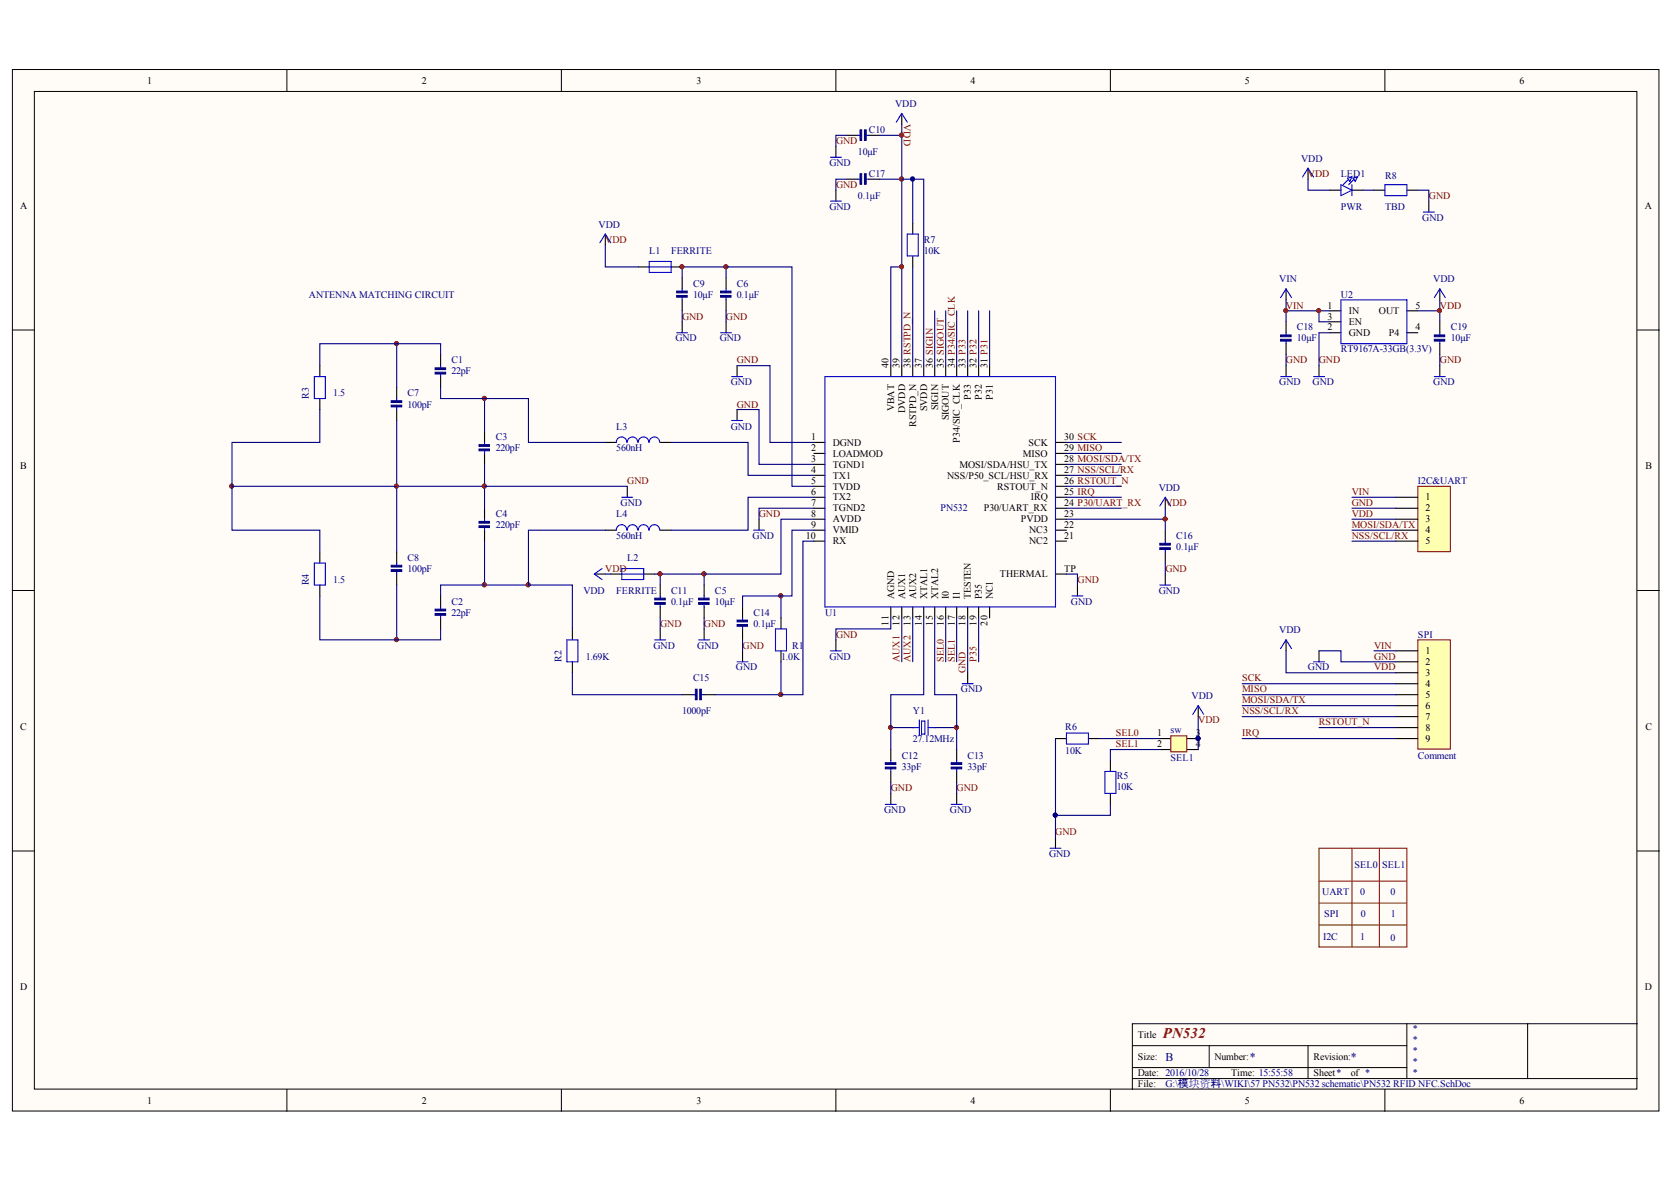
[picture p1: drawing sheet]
<svg xmlns="http://www.w3.org/2000/svg" width="297mm" height="210mm" viewBox="0 0 297 210" stroke-linecap="round" stroke-linejoin="round" font-family="sans-serif">
<g fill="#fffcf8" stroke="#000" stroke-width=".18">
<path d="M2.2 12.3h292.2v184.8h-292.2z"/>
<path d="M6.1 16.2h284.4v177h-284.4z"/>
</g>
<g fill="none" stroke="#000" stroke-width=".18">
<path d="M50.9 12.3v3.9M99.6 12.3v3.9M148.3 12.3v3.9M197 12.3v3.9M245.7 12.3v3.9M2.2 58.6h3.9M290.5 58.6h3.9M2.2 104.8h3.9M290.5 104.8h3.9M2.2 151h3.9M290.5 151h3.9M50.9 193.3v3.9"/>
<path d="M99.6 193.3v3.9M148.3 193.3v3.9M197 193.3v3.9M200.9 185.5h48.7M200.9 191.4h89.6M200.9 189.4h48.7M214.6 185.5v3.9M232.1 185.5v5.9M245.7 193.3v3.9M249.6 181.6v9.8M271.1 181.6h-70.2v11.7M290.5 181.6h-19.4v9.8"/>
</g>
<g fill="#000080" stroke="#000080" stroke-width=".18">
<path d="M77.2 66h1.9v.4h-1.9z"/>
<path d="M77.2 65.3h1.9v.3h-1.9z"/>
<path d="M77.2 108.9h1.9v.3h-1.9z"/>
<path d="M77.2 108.1h1.9v.3h-1.9z"/>
<path d="M85 79.7h1.9v.3h-1.9z"/>
<path d="M85 78.9h1.9v.3h-1.9z"/>
<path d="M85 93.3h1.9v.3h-1.9z"/>
<path d="M85 92.5h1.9v.3h-1.9z"/>
<path d="M69.4 71.9h1.9v.3h-1.9z"/>
<path d="M69.4 71.1h1.9v.3h-1.9z"/>
<path d="M69.4 101.1h1.9v.3h-1.9z"/>
<path d="M69.4 100.3h1.9v.3h-1.9z"/>
<path d="M116.2 106.9h1.8v.3h-1.8z"/>
<path d="M116.2 106.1h1.8v.3h-1.8z"/>
<path d="M157.1 136.1h1.9v.3h-1.9z"/>
<path d="M157.1 135.3h1.9v.3h-1.9z"/>
<path d="M168.8 136.1h1.8v.3h-1.8z"/>
<path d="M168.8 135.3h1.8v.3h-1.8z"/>
<path d="M130.8 110.8h1.8v.3h-1.8z"/>
<path d="M130.8 110h1.8v.3h-1.8z"/>
<path d="M124.2 122.3h.3v1.9h-.3z"/>
<path d="M123.4 122.3h.3v1.9h-.3z"/>
<path d="M205.8 97.2h1.9v.3h-1.9z"/>
<path d="M205.8 96.4h1.9v.3h-1.9z"/>
<path d="M152.6 30.8h.3v1.9h-.3z"/>
<path d="M153.4 30.8h.3v1.9h-.3z"/>
<path d="M152.6 23h.3v1.9h-.3z"/>
<path d="M153.4 23h.3v1.9h-.3z"/>
<path d="M120.1 52.4h1.8v.3h-1.8z"/>
<path d="M120.1 51.6h1.8v.4h-1.8z"/>
<path d="M127.9 52.4h1.8v.3h-1.8z"/>
<path d="M127.9 51.6h1.8v.4h-1.8z"/>
<path d="M124 106.9h1.8v.3h-1.8z"/>
<path d="M124 106.1h1.8v.3h-1.8z"/>
<circle cx="41.1" cy="86.2" r=".35"/>
<circle cx="70.3" cy="113.5" r=".35"/>
<circle cx="70.3" cy="86.2" r=".35"/>
<circle cx="70.3" cy="60.9" r=".35"/>
<circle cx="85.9" cy="103.8" r=".35"/>
<circle cx="85.9" cy="86.2" r=".35"/>
<circle cx="85.9" cy="70.7" r=".35"/>
<circle cx="93.7" cy="103.8" r=".35"/>
<circle cx="117.1" cy="101.8" r=".35"/>
<circle cx="121" cy="47.3" r=".35"/>
<circle cx="124.9" cy="101.8" r=".35"/>
<circle cx="128.8" cy="47.3" r=".35"/>
<circle cx="138.5" cy="123.2" r=".35"/>
<circle cx="138.5" cy="105.7" r=".35"/>
<circle cx="158" cy="129.1" r=".35"/>
<circle cx="160" cy="47.3" r=".35"/>
<circle cx="160" cy="31.8" r=".35"/>
<circle cx="160" cy="24" r=".35"/>
<circle cx="169.7" cy="129.1" r=".35"/>
<circle cx="206.7" cy="92.1" r=".35"/>
<circle cx="228.1" cy="55.1" r=".35"/>
<circle cx="234" cy="55.1" r=".35"/>
<circle cx="255.4" cy="55.1" r=".35"/>
</g>
<g fill="none" stroke="#000" stroke-width=".2">
<path d="M150.3 31.8h1.9M150.3 24h1.9M154.2 31.8h1.9M154.2 24h1.9M121 49.3v2M121 53.2v1.9M128.8 49.3v2M128.8 53.2v1.9M70.4 68.8v1.9M70.4 72.7v1.9M78.2 62.9v2M78.2 66.8v2"/>
<path d="M86 76.6v1.9M70.4 98v1.9M86 80.4v2M86 90.2v1.9M86 94.1v1.9M206.8 94.1v1.9M206.8 98v1.9M70.4 101.9v1.9M78.2 105.7v2M78.2 109.6v2M117.1 103.8v1.9M117.1 107.7v1.9"/>
<path d="M124.9 103.8v1.9M124.9 107.7v1.9M131.8 107.7v1.9M131.8 111.6v1.9M121 123.3h2M124.9 123.3h2M158.1 133v1.9M158.1 136.9v1.9M169.8 133v1.9M169.8 136.9v1.9"/>
</g>
<g fill="none" stroke="#00f" stroke-width=".2">
<path d="M152.2 31.8h.6M152.2 24h.6M153.6 31.8h.6M153.6 24h.6M121 51.3v.5M121 52.6v.6M128.8 51.3v.5M128.8 52.6v.6M70.4 70.7v.6M70.4 72.1v.6M78.2 64.9v.6M78.2 66.2v.6"/>
<path d="M86 78.5v.6M86 79.9v.5M70.4 99.9v.6M86 92.1v.6M86 93.5v.6M206.8 96v.6M206.8 97.4v.6M70.4 101.3v.6M78.2 107.7v.6M78.2 109.1v.5M117.1 105.7v.6M117.1 107.1v.6"/>
<path d="M124.9 105.7v.6M124.9 107.1v.6M131.8 109.6v.6M131.8 111v.6M123 123.3h.6M124.4 123.3h.5M158.1 134.9v.6M158.1 136.3v.6M169.8 134.9v.6M169.8 136.3v.6"/>
</g>
<path d="M251.6 113.5h5.7v19.4h-5.7z" fill="#ffffb0" stroke="#800000" stroke-width=".18"/>
<g fill="none" stroke="#000" stroke-width=".2">
<path d="M148.3 26v1.9M148.3 33.7v2M160 20.1v2M162 39.6v1.9M232.1 29.9v1.9M236 33.7h1.9M239.9 33.7h1.9M243.8 33.7h1.9M249.6 33.7h2M253.5 35.7v1.9M107.4 41.5v2M113.3 47.4h1.9"/>
<path d="M119.1 47.4h1.9M121 57.1v1.9M128.8 57.1v1.9M162 45.4v2M56.8 64.9v1.9M56.8 70.7v2M107.4 78.5h2M117.1 78.5h2M130.8 64.9v1.9M130.8 72.7v1.9M144.4 78.5h2M158.1 64.9v1.9"/>
<path d="M160 64.9v1.9M162 64.9v1.9M163.9 64.9v1.9M165.9 64.9v1.9M167.8 64.9v1.9M169.8 64.9v1.9M171.7 64.9v1.9M173.7 64.9v1.9M175.6 64.9v1.9M187.3 78.5h1.9M56.8 98v1.9M107.4 94.1h2"/>
<path d="M111.3 86.3v1.9M117.1 94.1h2M134.7 92.1v2M144.4 94.1h2M144.4 92.1h2M144.4 88.2h2M144.4 80.4h2M144.4 82.4h2M144.4 96h2M144.4 84.3h2M144.4 90.2h2M144.4 86.3h2"/>
<path d="M187.3 94.1h1.9M187.3 92.1h1.9M187.3 88.2h1.9M187.3 80.4h1.9M187.3 82.4h1.9M187.3 96h1.9M187.3 84.3h1.9M187.3 90.2h1.9M187.3 86.3h1.9M206.8 88.2v2M56.8 103.8v1.9M101.6 111.6v1.9"/>
<path d="M101.6 117.4v2M105.5 101.9h1.9M108.4 101.9h1.9M114.2 101.9h2M117.1 111.6v1.9M124.9 111.6v1.9M131.8 115.5v1.9M138.6 109.6v2M138.6 115.5v1.9M148.3 113.5v2M158.1 107.7v1.9M160 107.7v1.9"/>
<path d="M162 107.7v1.9M163.9 107.7v1.9M165.9 107.7v1.9M167.8 107.7v1.9M169.8 107.7v1.9M171.7 107.7v1.9M171.7 119.4v1.9M173.7 107.7v1.9M175.6 107.7v1.9M187.3 101.9h1.9M191.2 103.8v1.9M206.8 101.9v1.9"/>
<path d="M228.2 113.5v2M234 115.5v1.9M247.7 115.5h3.9M247.7 117.4h3.9M247.7 119.4h3.9M162 129.1h.1M165.9 129.1h.1M212.6 125.2v2M247.7 121.3h3.9M247.7 123.3h3.9M247.7 125.2h3.9M247.7 127.2h3.9"/>
<path d="M247.7 129.1h3.9M247.7 131h3.9M158.1 140.8v1.9M169.8 140.8v1.9M187.3 148.6v1.9"/>
</g>
<g fill="none" stroke="#00f" stroke-width=".2">
<path d="M147.3 35.7h2M147.3 27.9h2M159 21.7l1-1.6 1 1.6M231.1 31.4l1-1.5 1 1.5M237.9 32.8l2 .9-2 1zM239.1 31.6l.8-.2-.4 .8zM239.3 31.8l-1 1M239.9 32.8v1.9M240.1 31.6l.8-.2-.4 .8zM240.3 31.8l-1 1M245.7 32.8h3.9v1.9h-3.9zM252.6 37.6h1.9"/>
<path d="M106.4 43.1l1-1.6 1 1.6M115.2 46.4h3.9v1.9h-3.9zM115.2 47.4h3.9M120.1 59h1.9M127.9 59h1.9M161 41.5h1.9v3.9h-1.9zM55.8 66.8h1.9v3.9h-1.9zM111.2 78.5a.94 .94 0 0 0-.9-1 .94 .94 0 0 0-.9 1M113.2 78.5a.93 .93 0 0 0-1-1 .93 .93 0 0 0-.9 1M115.1 78.5a.94 .94 0 0 0-.9-1 .94 .94 0 0 0-.9 1M117.1 78.5a.93 .93 0 0 0-1-1 .93 .93 0 0 0-.9 1M129.8 66.8h2"/>
<path d="M129.8 74.6h2M146.4 66.8h40.9v40.9h-40.9zM55.8 99.9h1.9v3.9h-1.9zM110.3 88.2h2M111.2 94.1a.94 .94 0 0 0-.9-1 .94 .94 0 0 0-.9 1M113.2 94.1a.93 .93 0 0 0-1-1 .93 .93 0 0 0-.9 1M115.1 94.1a.94 .94 0 0 0-.9-1 .94 .94 0 0 0-.9 1M117.1 94.1a.93 .93 0 0 0-1-1 .93 .93 0 0 0-.9 1M133.7 94.1h2M205.8 89.8l1-1.6 .9 1.6M100.6 113.5h1.9v3.9h-1.9zM106.8 100.9l-1.3 1 1.3 .9"/>
<path d="M110.3 100.9h3.9v1.9h-3.9zM110.3 101.9h3.9M116.2 113.5h1.9M124 113.5h1.9M130.8 117.4h1.9M137.6 111.6h2v3.9h-2zM147.3 115.5h2M190.2 105.7h2M205.8 103.8h1.9M227.2 115.1l1-1.6 1 1.6M233.1 117.4h1.9M162 129.1h1.1"/>
<path d="M163.1 127.7v2.8M163.5 127.9h.6v2.4h-.6zM164.7 127.7v2.8M164.7 129.1h1.2M170.7 121.3h2M211.6 126.8l1-1.6 1 1.6M157.1 142.7h1.9M168.8 142.7h1.9M186.3 150.5h2"/>
</g>
<g fill="none" stroke="#000080" stroke-width=".2">
<path d="M156.1 24h3.9M156.1 31.8h3.9M160 31.8v33.1M160 31.8h3.9v33.1M160 22.1v9.7M232.1 31.8v1.9h3.9M241.8 33.7h2M251.6 33.7h1.9v2M121 49.3v-1.9h7.8v1.9M121 55.1v2M128.8 55.1v2M165.9 55.1v9.8"/>
<path d="M167.8 55.1v9.8M169.8 55.1v9.8M171.7 55.1v9.8M173.7 55.1v9.8M175.6 55.1v9.8M70.4 61v7.8M70.4 74.6v23.4M86 70.7v5.9M189.2 78.5h9.8M70.4 86.3h15.6M86 82.4v7.8M86 96v7.8h7.8"/>
<path d="M189.2 86.3h9.8M189.2 88.2h9.8M189.2 80.4h9.8M189.2 82.4h9.8M189.2 84.3h9.8M189.2 90.2h9.8M189.2 92.1h17.6M206.8 90.2v3.9M206.8 99.9v2M70.4 103.8v9.7M107.4 101.9h1M116.2 101.9h8.7v1.9"/>
<path d="M117.1 101.9v1.9M117.1 109.6v2M124.9 109.6v2M131.8 113.5v2M138.6 105.7v3.9M138.6 117.4v5.9h-11.7M160 109.6v7.8M162 109.6v7.8M167.8 109.6v7.8M169.8 109.6v7.8M171.7 109.6v9.8M173.7 109.6v7.8"/>
<path d="M158.1 138.8v2M162 129.1h-3.9v3.9M165.9 129.1h3.9v3.9M169.8 138.8v2M234 129.1h13.7"/>
</g>
<g fill="#800000" stroke="#800000" stroke-width=".18">
<circle cx="70.3" cy="86.2" r=".35"/>
<circle cx="85.9" cy="86.2" r=".35"/>
<circle cx="41.1" cy="86.2" r=".35"/>
<circle cx="85.9" cy="70.7" r=".35"/>
<circle cx="158" cy="129.1" r=".35"/>
<circle cx="169.7" cy="129.1" r=".35"/>
<circle cx="138.5" cy="105.7" r=".35"/>
<circle cx="138.5" cy="123.2" r=".35"/>
<circle cx="85.9" cy="103.8" r=".35"/>
<circle cx="93.7" cy="103.8" r=".35"/>
<circle cx="117.1" cy="101.8" r=".35"/>
<circle cx="124.9" cy="101.8" r=".35"/>
<circle cx="121" cy="47.3" r=".35"/>
<circle cx="128.8" cy="47.3" r=".35"/>
<circle cx="70.3" cy="60.9" r=".35"/>
<circle cx="70.3" cy="113.5" r=".35"/>
<circle cx="206.7" cy="92.1" r=".35"/>
<circle cx="160" cy="24" r=".35"/>
<circle cx="160" cy="31.8" r=".35"/>
</g>
<circle cx="161.9" cy="31.8" r=".35" fill="#000080" stroke="#000080" stroke-width=".18"/>
<path d="M251.6 86.3h5.7v11.6h-5.7z" fill="#ffffb0" stroke="#800000" stroke-width=".18"/>
<path d="M247.7 88.2h3.9M247.7 90.2h3.9M247.7 92.1h3.9M247.7 94.1h3.9M247.7 96h3.9M205.8 131h1.9M205.8 133h1.9" fill="none" stroke="#000" stroke-width=".2"/>
<path d="M160 47.4h-1.9v17.5M239.9 90.2h7.8M239.9 92.1h7.8M239.9 94.1h7.8M239.9 96h7.8" fill="none" stroke="#000080" stroke-width=".2"/>
<circle cx="160" cy="47.3" r=".35" fill="#800000" stroke="#800000" stroke-width=".18"/>
<path d="M207.7 130.6h2.9v2.8h-2.9z" fill="#ffffb0" stroke="#800000" stroke-width=".18"/>
<g fill="none" stroke="#000" stroke-width=".2">
<path d="M228.2 51.3v1.9M228.2 57.1v1.9M236 57.1h1.9M236 59h1.9M236 55.1h1.9M249.6 59h2M249.6 55.1h2M255.5 51.3v1.9M255.5 57.1v1.9M228.2 61v1.9M228.2 64.9v1.9M234 64.9v1.9"/>
<path d="M255.5 61v1.9M255.5 64.9v1.9M187.3 131h1.9M193.1 131h2M197 134.9v2M210.7 131h1.9M210.7 133h1.9M197 140.8v1.9"/>
</g>
<g fill="#000080" stroke="#000080" stroke-width=".18">
<path d="M254.5 60.2h1.9v.3h-1.9z"/>
<path d="M254.5 59.4h1.9v.3h-1.9z"/>
<path d="M227.2 60.2h1.9v.3h-1.9z"/>
<path d="M227.2 59.4h1.9v.3h-1.9z"/>
<circle cx="212.6" cy="131" r=".35"/>
<circle cx="187.2" cy="144.6" r=".35"/>
<circle cx="161.9" cy="31.8" r=".35"/>
</g>
<g fill="none" stroke="#000080" stroke-width=".2">
<path d="M150.3 24h-2v2M150.3 31.8h-2v1.9M162 31.8v7.8M107.4 43.5v3.9h5.9M128.8 47.4h11.7v38.9h3.9M162 47.4v17.5M228.2 53.2v3.9M228.2 55.1h7.8M234 55.1v2h2M236 59h-2v5.9M251.6 55.1h3.9M255.5 53.2v3.9"/>
<path d="M56.8 72.7v5.8h-15.6v15.6h15.6v3.9M78.2 68.8v1.9h15.6v7.8h13.6M78.2 62.9v-1.9h-21.4v3.9M119.1 78.5h13.6v5.8h11.7M130.8 64.9h5.8v13.6h7.8M130.8 72.7h3.9v9.7h9.7M228.2 62.9v2M255.5 62.9v2M41.2 86.3h29.2M86 86.3h25.3M107.4 94.1h-13.6v9.7h7.8v7.8M144.4 90.2h-9.7v1.9"/>
<path d="M144.4 88.2h-11.7v5.9h-13.6M144.4 94.1h-3.9v11.6h-8.7v2M144.4 96h-1.9v27.3h-3.9M144.4 92.1h-5.8v9.8h-13.7M239.9 88.2h7.8M56.8 105.7v7.8h21.4v-1.9M86 103.8h-7.8v1.9M101.6 119.4v3.9h19.4M158.1 109.6v2h-9.8v1.9M163.9 109.6v13.7h-5.8v5.8M165.9 109.6v13.7h3.9v5.8M189.2 101.9h2v1.9"/>
<path d="M228.2 115.5v3.9h19.5M234 115.5h3.9v1.9h9.8M243.8 115.5h3.9M187.3 131v17.6M195.1 131h10.7M205.8 133h-8.8v1.9M212.6 127.2v5.8M220.4 131h27.3M220.4 125.2h27.3M220.4 127.2h27.3M220.4 123.3h27.3M220.4 121.3h27.3"/>
<path d="M197 142.7v2h-9.7"/>
</g>
<path d="M227.2 52.8l1-1.5 1 1.5M228.2 59v.6M237.9 53.2h11.7v7.8h-11.7zM254.5 52.8l1-1.5 1 1.5M255.5 59v.6M227.2 66.8h2M228.2 60.4v.6M233.1 66.8h1.9M254.5 66.8h2M255.5 60.4v.6M189.2 130.1h3.9v1.9h-3.9zM196.1 136.9h1.9v3.9h-1.9z" fill="none" stroke="#00f" stroke-width=".2"/>
<g fill="#800000" stroke="#800000" stroke-width=".18">
<circle cx="255.4" cy="55.1" r=".35"/>
<circle cx="234" cy="55.1" r=".35"/>
<circle cx="228.1" cy="55.1" r=".35"/>
</g>
<path d="M234 150.5h15.6v17.5h-15.6zM234 156.3h15.6M239.9 150.5v17.5M244.8 150.5v17.5M234 160.2h15.6M234 164.1h15.6" fill="none" stroke="#7d3b00" stroke-width=".2"/>
<text font-size="2.6" fill="#800000" x="206.4" y="184.2">PN532</text>
<g font-size="2.1" fill="#000080">
<text x="206.8" y="188.2">B</text>
<text x="221.8" y="188.2">*</text>
<text x="239.7" y="188.2">*</text>
</g>
<g font-size="1.8">
<text x="26.1" y="14.9">1</text>
<text x="74.8" y="14.9">2</text>
<text x="123.6" y="14.9">3</text>
<text x="172.2" y="14.9">4</text>
<text x="220.9" y="14.9">5</text>
<text x="269.6" y="14.9">6</text>
<text x="3.6" y="37">A</text>
<text x="291.9" y="37">A</text>
<text x="235.5" y="56.7">3</text>
<text x="235.5" y="58.6">2</text>
<text x="235.5" y="54.8">1</text>
<text x="239.3" y="57.7">EN</text>
<text x="239.3" y="59.7">GND</text>
<text x="239.3" y="55.8">IN</text>
<text x="244.7" y="55.8">OUT</text>
<text x="246.5" y="59.7">P4</text>
<text x="251.2" y="54.8">5</text>
<text x="251.2" y="58.6">4</text>
<text x="157.6" y="65.2" transform="rotate(-90 157.6 65.2)">40</text>
<text x="159.6" y="65.2" transform="rotate(-90 159.6 65.2)">39</text>
<text x="161.5" y="65.2" transform="rotate(-90 161.5 65.2)">38 RSTPD_N</text>
<text x="163.6" y="65.2" transform="rotate(-90 163.6 65.2)">37</text>
<text x="165.5" y="65.2" transform="rotate(-90 165.5 65.2)">36 SIGIN</text>
<text x="167.5" y="65.2" transform="rotate(-90 167.5 65.2)">35 SIGOUT</text>
<text x="169.4" y="65.2" transform="rotate(-90 169.4 65.2)">34 P34/SIC_CLK</text>
<text x="171.3" y="65.2" transform="rotate(-90 171.3 65.2)">33 P33</text>
<text x="173.3" y="65.2" transform="rotate(-90 173.3 65.2)">32 P32</text>
<text x="175.2" y="65.2" transform="rotate(-90 175.2 65.2)">31 P31</text>
<text x="172.3" y="70.9" transform="rotate(-90 172.3 70.9)">P33</text>
<text x="174.2" y="70.9" transform="rotate(-90 174.2 70.9)">P32</text>
<text x="176.2" y="70.9" transform="rotate(-90 176.2 70.9)">P31</text>
<text x="158.7" y="73" transform="rotate(-90 158.7 73)">VBAT</text>
<text x="160.6" y="73.3" transform="rotate(-90 160.6 73.3)">DVDD</text>
<text x="162.6" y="75.8" transform="rotate(-90 162.6 75.8)">RSTPD_N</text>
<text x="164.5" y="73" transform="rotate(-90 164.5 73)">SVDD</text>
<text x="166.4" y="72.8" transform="rotate(-90 166.4 72.8)">SIGIN</text>
<text x="168.4" y="74.6" transform="rotate(-90 168.4 74.6)">SIGOUT</text>
<text x="3.6" y="83.2">B</text>
<text x="143.9" y="78.2">1</text>
<text x="143.9" y="80.1">2</text>
<text x="143.9" y="82">3</text>
<text x="143.9" y="84">4</text>
<text x="147.8" y="79.1">DGND</text>
<text x="147.8" y="81">LOADMOD</text>
<text x="147.8" y="83">TGND1</text>
<text x="170.2" y="83">MOSI/SDA/HSU_TX</text>
<text x="170.3" y="78.6" transform="rotate(-90 170.3 78.6)">P34/SIC_CLK</text>
<text x="181.5" y="81">MISO</text>
<text x="182.5" y="79.1">SCK</text>
<text x="188.9" y="80.1">29 MISO</text>
<text x="188.9" y="82">28 MOSI/SDA/TX</text>
<text x="188.9" y="84">27 NSS/SCL/RX</text>
<text x="188.9" y="78.2">30 SCK</text>
<text x="292" y="83.2">B</text>
<text x="143.9" y="89.8">7</text>
<text x="143.9" y="85.9">5</text>
<text x="143.9" y="87.9">6</text>
<text x="147.8" y="86.9">TVDD</text>
<text x="147.8" y="84.9">TX1</text>
<text x="147.8" y="88.8">TX2</text>
<text x="168.1" y="84.9">NSS/P50_SCL/HSU_RX</text>
<text x="176.9" y="86.9">RSTOUT_N</text>
<text x="182.9" y="88.8">IRQ</text>
<text x="188.9" y="87.9">25 IRQ</text>
<text x="188.9" y="89.8">24 P30/UART_RX</text>
<text x="188.9" y="85.9">26 RSTOUT_N</text>
<text x="253" y="88.8">1</text>
<text x="143" y="95.6">10</text>
<text x="143.9" y="91.8">8</text>
<text x="143.9" y="93.7">9</text>
<text x="147.8" y="92.7">AVDD</text>
<text x="147.8" y="90.7">TGND2</text>
<text x="147.8" y="94.6">VMID</text>
<text x="174.6" y="90.7">P30/UART_RX</text>
<text x="181.2" y="92.7">PVDD</text>
<text x="182.6" y="94.6">NC3</text>
<text x="188.9" y="95.6">21</text>
<text x="188.9" y="93.7">22</text>
<text x="188.9" y="91.8">23</text>
<text x="253" y="90.7">2</text>
<text x="253" y="92.7">3</text>
<text x="253" y="94.6">4</text>
<text x="147.8" y="96.6">RX</text>
<text x="182.6" y="96.6">NC2</text>
<text x="188.9" y="101.5">TP</text>
<text x="253" y="96.6">5</text>
<text x="158.7" y="106.3" transform="rotate(-90 158.7 106.3)">AGND</text>
<text x="160.6" y="106.3" transform="rotate(-90 160.6 106.3)">AUX1</text>
<text x="162.6" y="106.3" transform="rotate(-90 162.6 106.3)">AUX2</text>
<text x="164.5" y="106.3" transform="rotate(-90 164.5 106.3)">XTAL1</text>
<text x="166.4" y="106.3" transform="rotate(-90 166.4 106.3)">XTAL2</text>
<text x="168.4" y="106.3" transform="rotate(-90 168.4 106.3)">I0</text>
<text x="170.3" y="106.3" transform="rotate(-90 170.3 106.3)">I1</text>
<text x="172.3" y="106.3" transform="rotate(-90 172.3 106.3)">TESTEN</text>
<text x="174.2" y="106.3" transform="rotate(-90 174.2 106.3)">P35</text>
<text x="176.2" y="106.3" transform="rotate(-90 176.2 106.3)">NC1</text>
<text x="177.4" y="102.4">THERMAL</text>
<text x="157.6" y="111" transform="rotate(-90 157.6 111)">11</text>
<text x="159.6" y="111" transform="rotate(-90 159.6 111)">12</text>
<text x="161.5" y="111" transform="rotate(-90 161.5 111)">13</text>
<text x="163.6" y="111" transform="rotate(-90 163.6 111)">14</text>
<text x="165.5" y="111" transform="rotate(-90 165.5 111)">15</text>
<text x="167.5" y="111" transform="rotate(-90 167.5 111)">16</text>
<text x="169.4" y="111" transform="rotate(-90 169.4 111)">17</text>
<text x="171.3" y="111" transform="rotate(-90 171.3 111)">18</text>
<text x="173.3" y="111" transform="rotate(-90 173.3 111)">19</text>
<text x="175.2" y="111" transform="rotate(-90 175.2 111)">20</text>
<text x="253" y="116.1">1</text>
<text x="253" y="118">2</text>
<text x="253" y="120">3</text>
<text x="253" y="121.9">4</text>
<text x="253" y="123.9">5</text>
<text x="253" y="125.8">6</text>
<text x="3.6" y="129.4">C</text>
<text x="205.3" y="130.6">1</text>
<text x="212.2" y="130.6">3</text>
<text x="253" y="127.8">7</text>
<text x="253" y="129.7">8</text>
<text x="253" y="131.6">9</text>
<text x="292" y="129.4">C</text>
<text x="205.3" y="132.6">2</text>
<text x="212.2" y="132.6">4</text>
<text x="3.6" y="175.7">D</text>
<text x="291.9" y="175.7">D</text>
<text x="201.9" y="184.2">Title</text>
<text x="201.9" y="188.1">Size:</text>
<text x="201.9" y="191">Date: 2016/10/28</text>
<text x="215.5" y="188.1">Number:</text>
<text x="218.5" y="191">Time: 15:55:58</text>
<text x="233.1" y="188.1">Revision:</text>
<text x="233.1" y="191">Sheet*</text>
<text x="239.7" y="191">of *</text>
<text x="26.1" y="195.9">1</text>
<text x="74.8" y="195.9">2</text>
<text x="123.6" y="195.9">3</text>
<text x="172.2" y="195.9">4</text>
<text x="201.9" y="192.9">File:</text>
<text x="220.9" y="195.9">5</text>
<text x="269.6" y="195.9">6</text>
</g>
<g font-size="1.8" fill="#000080">
<text x="154.2" y="23.7">C10</text>
<text x="158.8" y="18.9">VDD</text>
<text x="147.2" y="29.5">GND</text>
<text x="152.2" y="27.5">10μF</text>
<text x="230.9" y="28.7">VDD</text>
<text x="152.2" y="35.3">0.1μF</text>
<text x="154.2" y="31.4">C17</text>
<text x="237.9" y="31.4">LED1</text>
<text x="245.8" y="31.8">R8</text>
<text x="106.2" y="40.4">VDD</text>
<text x="147.2" y="37.3">GND</text>
<text x="237.9" y="37.3">PWR</text>
<text x="245.8" y="37.3">TBD</text>
<text x="252.4" y="39.2">GND</text>
<text x="115.2" y="45">L1</text>
<text x="119.1" y="45">FERRITE</text>
<text x="163.9" y="43.1">R7</text>
<text x="163.9" y="45">10K</text>
<text x="54.8" y="52.8">ANTENNA MATCHING CIRCUIT</text>
<text x="123" y="50.9">C9</text>
<text x="123" y="52.8">10μF</text>
<text x="130.8" y="50.9">C6</text>
<text x="130.8" y="52.8">0.1μF</text>
<text x="227" y="50.1">VIN</text>
<text x="237.9" y="52.8">U2</text>
<text x="254.3" y="50.1">VDD</text>
<text x="230.1" y="58.6">C18</text>
<text x="257.4" y="58.6">C19</text>
<text x="80.1" y="64.5">C1</text>
<text x="119.8" y="60.6">GND</text>
<text x="127.7" y="60.6">GND</text>
<text x="230.1" y="60.6">10μF</text>
<text x="237.9" y="62.5">RT9167A-33GB(3.3V)</text>
<text x="257.4" y="60.6">10μF</text>
<text x="54.8" y="70.7" transform="rotate(-90 54.8 70.7)">R3</text>
<text x="59.1" y="70.3">1.5</text>
<text x="72.3" y="70.3">C7</text>
<text x="80.1" y="66.4">22pF</text>
<text x="129.7" y="68.4">GND</text>
<text x="227" y="68.4">GND</text>
<text x="232.9" y="68.4">GND</text>
<text x="254.3" y="68.4">GND</text>
<text x="72.3" y="72.3">100pF</text>
<text x="109.4" y="76.2">L3</text>
<text x="129.7" y="76.2">GND</text>
<text x="88" y="78.2">C3</text>
<text x="88" y="80.1">220pF</text>
<text x="109.4" y="80.1">560nH</text>
<text x="110.1" y="89.8">GND</text>
<text x="205.6" y="87.1">VDD</text>
<text x="251.6" y="85.9">I2C&amp;UART</text>
<text x="88" y="91.8">C4</text>
<text x="88" y="93.7">220pF</text>
<text x="109.4" y="91.8">L4</text>
<text x="109.4" y="95.6">560nH</text>
<text x="133.5" y="95.6">GND</text>
<text x="166.9" y="90.7">PN532</text>
<text x="208.7" y="95.6">C16</text>
<text x="72.3" y="99.5">C8</text>
<text x="72.3" y="101.5">100pF</text>
<text x="111.3" y="99.5">L2</text>
<text x="208.7" y="97.6">0.1μF</text>
<text x="54.8" y="103.8" transform="rotate(-90 54.8 103.8)">R4</text>
<text x="59.1" y="103.4">1.5</text>
<text x="80.1" y="107.3">C2</text>
<text x="103.5" y="105.4">VDD</text>
<text x="109.4" y="105.4">FERRITE</text>
<text x="119.1" y="105.4">C11</text>
<text x="119.1" y="107.3">0.1μF</text>
<text x="126.9" y="105.4">C5</text>
<text x="126.9" y="107.3">10μF</text>
<text x="190" y="107.3">GND</text>
<text x="205.6" y="105.4">GND</text>
<text x="80.1" y="109.3">22pF</text>
<text x="133.7" y="109.3">C14</text>
<text x="133.7" y="111.2">0.1μF</text>
<text x="146.4" y="109.3">U1</text>
<text x="227" y="112.4">VDD</text>
<text x="251.6" y="113.1">SPI</text>
<text x="99.6" y="117.4" transform="rotate(-90 99.6 117.4)">R2</text>
<text x="103.9" y="117">1.69K</text>
<text x="116" y="115.1">GND</text>
<text x="123.7" y="115.1">GND</text>
<text x="130.6" y="119">GND</text>
<text x="138.6" y="117">1.0K</text>
<text x="140.6" y="115.1">R1</text>
<text x="147.2" y="117">GND</text>
<text x="232.1" y="119">GND</text>
<text x="123" y="120.9">C15</text>
<text x="170.5" y="122.9">GND</text>
<text x="211.4" y="124">VDD</text>
<text x="121" y="126.7">1000pF</text>
<text x="162" y="126.7">Y1</text>
<text x="162" y="131.6">27.12MHz</text>
<text x="189" y="129.5">R6</text>
<text x="207.7" y="130.1">sw</text>
<text x="160" y="134.6">C12</text>
<text x="160" y="136.5">33pF</text>
<text x="171.7" y="134.6">C13</text>
<text x="171.7" y="136.5">33pF</text>
<text x="189" y="133.8">10K</text>
<text x="207.7" y="135.1">SEL1</text>
<text x="251.6" y="134.6">Comment</text>
<text x="198.2" y="138.2">R5</text>
<text x="198.2" y="140.2">10K</text>
<text x="156.9" y="144.3">GND</text>
<text x="168.6" y="144.3">GND</text>
<text x="186.1" y="152.1">GND</text>
<text x="240.4" y="154">SEL0</text>
<text x="245.3" y="154">SEL1</text>
<text x="234.6" y="158.9">UART</text>
<text x="241.4" y="158.9">0</text>
<text x="246.7" y="158.9">0</text>
<text x="234.8" y="166.7">I2C</text>
<text x="234.9" y="162.7">SPI</text>
<text x="241.4" y="166.7">1</text>
<text x="241.5" y="162.7">0</text>
<text x="246.7" y="166.9">0</text>
<text x="246.8" y="162.7">1</text>
<text x="250.6" y="183.2">*</text>
<text x="250.6" y="185.1">*</text>
<text x="250.6" y="187.1">*</text>
<text x="250.6" y="189">*</text>
<text x="250.6" y="191">*</text>
<text x="206.8" y="192.9">G:\模块资料\WIKI\57 PN532\PN532 schematic\PN532 RFID NFC.SchDoc</text>
</g>
<g font-size="1.8" fill="#800000">
<text x="160.4" y="22.1" transform="rotate(90 160.4 22.1)">VDD</text>
<text x="148.3" y="25.6">GND</text>
<text x="148.3" y="33.4">GND</text>
<text x="232.1" y="31.4">VDD</text>
<text x="253.6" y="35.3">GND</text>
<text x="107.4" y="43.1">VDD</text>
<text x="121" y="56.7">GND</text>
<text x="128.8" y="56.7">GND</text>
<text x="228.2" y="54.8">VIN</text>
<text x="255.5" y="54.8">VDD</text>
<text x="130.8" y="64.5">GND</text>
<text x="228.2" y="64.5">GND</text>
<text x="234" y="64.5">GND</text>
<text x="255.5" y="64.5">GND</text>
<text x="130.8" y="72.3">GND</text>
<text x="111.3" y="85.9">GND</text>
<text x="206.8" y="89.8">VDD</text>
<text x="239.9" y="89.8">GND</text>
<text x="239.9" y="87.9">VIN</text>
<text x="134.6" y="91.8">GND</text>
<text x="239.9" y="91.8">VDD</text>
<text x="239.9" y="93.7">MOSI/SDA/TX</text>
<text x="239.9" y="95.6">NSS/SCL/RX</text>
<text x="107.4" y="101.5">VDD</text>
<text x="206.8" y="101.5">GND</text>
<text x="191.2" y="103.4">GND</text>
<text x="117.1" y="111.2">GND</text>
<text x="124.9" y="111.2">GND</text>
<text x="148.3" y="113.1">GND</text>
<text x="131.8" y="115.1">GND</text>
<text x="159.6" y="117.4" transform="rotate(-90 159.6 117.4)">AUX1</text>
<text x="161.5" y="117.4" transform="rotate(-90 161.5 117.4)">AUX2</text>
<text x="167.5" y="117.4" transform="rotate(-90 167.5 117.4)">SEL0</text>
<text x="169.4" y="117.4" transform="rotate(-90 169.4 117.4)">SEL1</text>
<text x="171.3" y="119.4" transform="rotate(-90 171.3 119.4)">GND</text>
<text x="173.3" y="117.4" transform="rotate(-90 173.3 117.4)">P35</text>
<text x="243.8" y="117">GND</text>
<text x="243.8" y="119">VDD</text>
<text x="243.8" y="115.1">VIN</text>
<text x="220.4" y="122.9">MISO</text>
<text x="220.4" y="124.8">MOSI/SDA/TX</text>
<text x="220.4" y="120.9">SCK</text>
<text x="198" y="130.6">SEL0</text>
<text x="212.6" y="128.3">VDD</text>
<text x="220.4" y="130.6">IRQ</text>
<text x="220.4" y="126.7">NSS/SCL/RX</text>
<text x="234" y="128.7">RSTOUT_N</text>
<text x="198" y="132.6">SEL1</text>
<text x="158.1" y="140.4">GND</text>
<text x="169.7" y="140.4">GND</text>
<text x="187.2" y="148.2">GND</text>
</g>
</svg>
